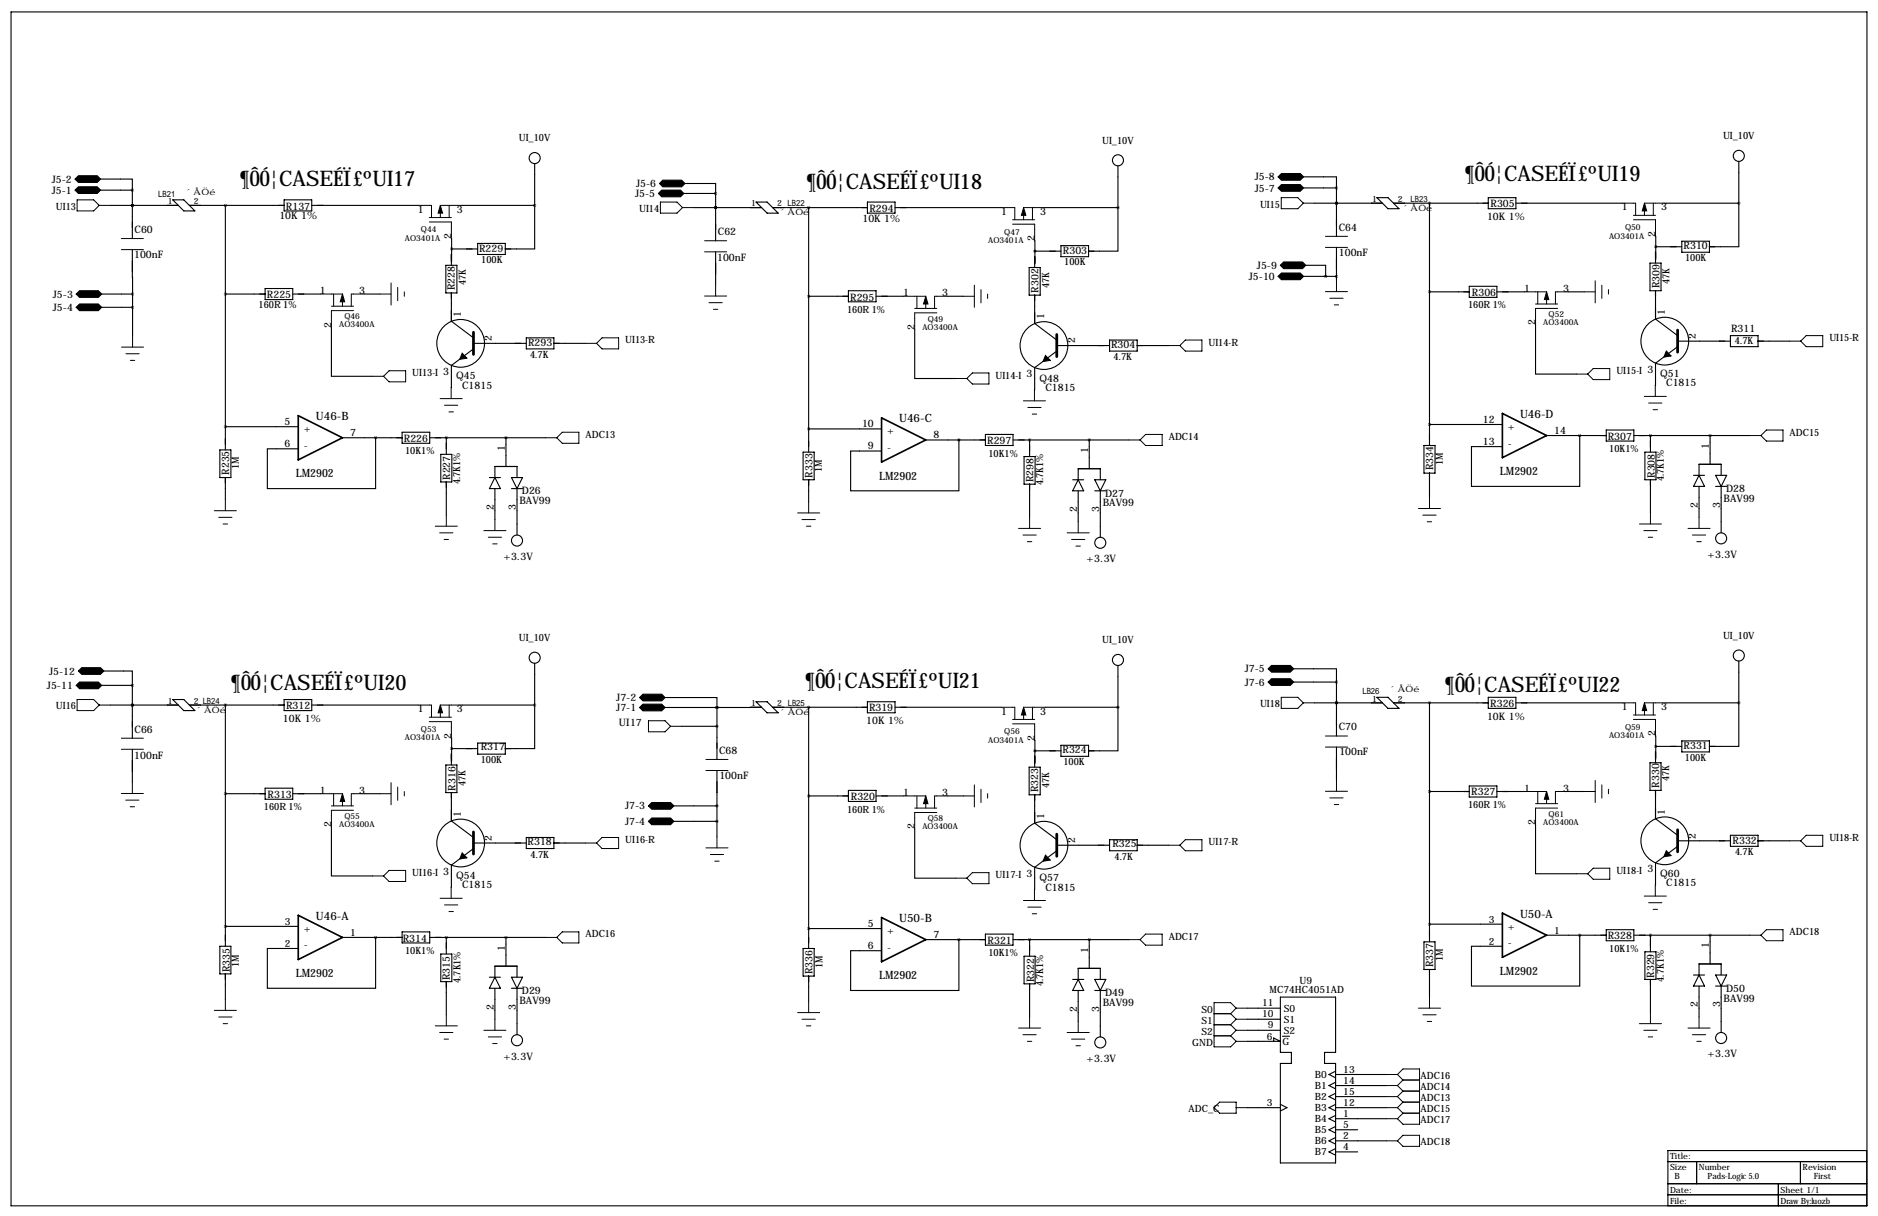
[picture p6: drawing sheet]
<svg xmlns="http://www.w3.org/2000/svg" width="432mm" height="279mm" viewBox="0 0 432 279" stroke-linecap="round" stroke-linejoin="round" font-family="sans-serif">
<g fill="none" stroke="#000" stroke-width=".25">
<path d="M2.5 2.7h426.8v274.4h-426.8zM122.9 37.6v9.6M257 38.1v9.6M399.8 37.1v9.6M23.1 41.1h7.3v2.6M23.1 43.7h7.3M25.3 47.2h15.7M30.4 47.2h.1M30.4 57.4l.1 10.2M30.4 43.7v11.1M39.7 45.9h2.6l2.5 2.6h-2.5zM43.5 47.2h21.8"/>
<path d="M51.8 47.2v56.2M65.3 45.9h6.4v2.6h-6.4zM71.7 47.2h24.5M103.8 54.8v2.4M103.8 57.2v3.8M103.8 57.2h6M106.3 47.2h16.6M109.8 55.9h6.4v2.6h-6.4zM122.9 47.2v10h-6.7M157.2 44.4h7.3M157.5 42.2h7v2.2M159.5 47.7h15.6"/>
<path d="M164.5 47.7h.1M164.5 44.4v10.9M164.5 57.9v7.6M173.8 46.4h2.6l2.5 2.6h-2.5zM177.6 47.7h21.8M185.9 47.7v56.2M199.4 46.4h6.4v2.6h-6.4zM205.8 47.7h24.5M237.9 55.3v2.4M237.9 57.7v3.8M237.9 57.7h6M240.4 47.7h16.6"/>
<path d="M243.9 56.4h6.4v2.6h-6.4zM257 47.7v10h-6.7M299.7 40.6h7.6v2.6M299.7 43.2h7.6M302.2 46.7h15.7M307.3 46.7h.1M307.3 43.2v11.1M307.3 56.8v7.7M316.6 45.4h2.5l2.6 2.6h-2.6zM320.4 46.7h21.8M328.7 46.7v55.7M342.2 45.4h6.3v2.6h-6.3z"/>
<path d="M348.5 46.7h24.5M380.6 54.3l.1 2.4M380.7 56.7l-.1 3.8M380.7 56.7h6M383.2 46.7h16.6M386.7 55.4h6.3v2.6h-6.3zM399.8 46.7v10h-6.8M23.4 70.6h7.1M23.4 67.6h7.1M30.5 67.6v9.6M51.8 67.6h9.2M61 66.3h6.3v2.5h-6.3z"/>
<path d="M67.3 67.6h6.4M76.2 75.2v11.3h9.4M83.8 67.6h3.6M102.5 61h2.6v6.3h-2.6zM103.8 67.3v6.5l5.1 3.8M108.9 78.9h12.1M121 77.6h6.4v2.6h-6.4zM127.4 78.9h7.2M185.9 68.1h9.2M195.1 66.8h6.3v2.5h-6.3zM201.4 68.1h6.4M210.3 75.7v11.3h9.5"/>
<path d="M217.9 68.1h3.6M236.6 61.5h2.6v6.3h-2.6zM237.9 67.8v6.5l5.1 3.8M243 79.4h12.1M255.1 78.1h6.4v2.6h-6.4zM261.5 79.4h7.2M299.7 63.5h5.1M300.2 61h4.6v2.5M304.8 63.5h2.5M328.7 67.1h9.1M337.8 65.8h6.4v2.5h-6.4zM344.2 67.1h6.3"/>
<path d="M353.1 74.7v11.3h9.4M360.7 67.1h3.5M379.4 60.5h2.5v6.3h-2.5zM380.6 66.8v6.5l5.1 3.8M385.7 79.7l-5.1 3.8v5M385.7 78.4h12.2M397.9 77.1h6.3v2.6h-6.3zM404.2 78.4h7.3M51.8 98h16.8M92.5 99.3h6.3v2.6h-6.3zM108.9 80.2l-5.1 3.8-.1 5.1M185.9 98.6h16.8"/>
<path d="M226.6 99.8h6.3v2.6h-6.3zM243 80.7l-5.1 3.8-.1 5.1M328.7 97.5h16.7M369.3 98.8h6.4v2.5h-6.4zM50.5 103.4h2.6v6.3h-2.6zM51.8 109.7v5.1M78.7 100.6h13.8M86.4 100.6v11.7h-24.9v-9.2h7.1M98.8 100.6h26.7M101.3 104.4h2.6v6.3h-2.6zM102.6 100.6v3.8M102.6 110.7v7.7"/>
<path d="M112.5 109.7h2.6M113.8 109.7l1.3 2.6h-2.6zM113.8 109.7v-2.5h5.1v2.5M113.8 112.3v7.1M116.3 100.6v6.6M117.6 112.3h2.5M117.6 109.7h2.5l-1.2 2.6zM118.9 112.3v10.6M184.7 103.9h2.5v6.3h-2.5zM185.9 110.2v5.1M212.9 101.1h13.7M220.5 101.1v11.7h-24.9v-9.2h7.1"/>
<path d="M232.9 101.1h26.7M235.5 104.9h2.5v6.4h-2.5zM236.7 101.1v3.8M236.7 111.3v7.6M246.6 110.2h2.6M247.9 110.2l1.3 2.6h-2.6zM247.9 110.2v-2.5h5.1v2.5M247.9 112.8v7.1M250.4 101.1v6.6M251.7 112.8h2.6M251.7 110.2h2.6l-1.3 2.6zM253 112.8v10.6"/>
<path d="M327.4 102.4h2.5v6.3h-2.5zM328.7 108.7v5.6M355.6 100.1h13.7M363.2 100.1v11.7h-24.9v-9.2h7.1M375.7 100.1h26.6M378.2 103.9h2.5v6.3h-2.5zM379.5 100.1v3.8M379.5 110.2v7.7M389.4 109.2h2.5M390.7 109.2l1.2 2.6h-2.5zM390.7 109.2v-2.5h5v2.5M390.7 111.8v7.1"/>
<path d="M393.2 100.1v6.6M394.5 111.8h2.5M394.5 109.2h2.5l-1.3 2.6zM395.7 111.8v10.6M23.4 157.5h7M23.9 154.2h6.5v3.3M30.4 157.5v12.1M122.9 152.4v9.6M257 152.9v9.6M297.4 153.7h9.9v3M297.4 156.7h9.9M307.3 156.7v12.4"/>
<path d="M399.8 151.9v9.6M25.3 162h15.7M30.4 162h.1M30.4 172.2v7.6M39.7 160.7h2.6l2.5 2.6h-2.5zM43.5 162h21.8M51.8 162v55.4M65.3 160.7h6.4v2.6h-6.4zM71.7 162h24.5M102.5 175.8h2.6v6.3h-2.6zM103.8 169.6v2.4M103.8 172v3.8"/>
<path d="M103.8 172h6M106.3 162h16.6M109.8 170.7h6.4v2.6h-6.4zM122.9 162v10h-6.7M152.9 160.3h11.9v2.3M152.9 162.6h11.9M156.7 166.9h8.1M164.8 162.6h.1M164.8 162.6v11.9M164.8 177v15.3M173.8 161.2h2.6l2.5 2.6h-2.5zM175.1 162.5l-10.3 .1"/>
<path d="M177.6 162.5h21.8M185.9 162.5v55.4M199.4 161.2h6.4v2.6h-6.4zM205.8 162.5h24.5M236.6 176.3h2.6v6.3h-2.6zM237.9 170.1v2.4M237.9 172.5v3.8M237.9 172.5h6M240.4 162.5h16.6M243.9 171.2h6.4v2.6h-6.4zM257 162.5v10h-6.7M302.2 161.5h15.7"/>
<path d="M307.3 161.5h.1M307.3 171.7v7.6M316.6 160.2h2.5l2.6 2.6h-2.6zM320.4 161.5h21.8M328.7 161.5v54.9M342.2 160.2h6.3v2.6h-6.3zM348.5 161.5h24.5M379.4 175.3h2.5v6.3h-2.5zM380.6 169.1l.1 2.4M380.7 171.5l-.1 3.8M380.7 171.5h6M383.2 161.5h16.6"/>
<path d="M386.7 170.2h6.3v2.6h-6.3zM399.8 161.5v10h-6.8M51.8 182.4h9.2M61 181.1h6.3v2.5h-6.3zM67.3 182.4h6.4M76.2 190v11.3h9.4M83.8 182.4h3.6M103.8 182.1v6.5l5.1 3.8M108.9 195l-5.1 3.8-.1 5.1M108.9 193.7h12.1M121 192.4h6.4v2.6h-6.4zM127.4 193.7h7.2"/>
<path d="M154.9 185.2h9.9M154.9 188.7h9.9M185.9 182.9h9.2M195.1 181.6h6.3v2.5h-6.3zM201.4 182.9h6.4M210.3 190.5v11.3h9.5M217.9 182.9h3.6M237.9 182.6v6.5l5.1 3.8M243 195.5l-5.1 3.8-.1 5.1M243 194.2h12.1M255.1 192.9h6.4v2.6h-6.4zM261.5 194.2h7.2"/>
<path d="M328.7 181.9h9.1M337.8 180.6h6.4v2.5h-6.4zM344.2 181.9h6.3M353.1 189.5v11.3h9.4M360.7 181.9h3.5M380.6 181.6v6.5l5.1 3.8M385.7 194.5l-5.1 3.8v5.1M385.7 193.2h12.2M397.9 191.9h6.3v2.6h-6.3zM404.2 193.2h7.3M50.5 217.4h2.6v6.4h-2.6zM51.8 212.9h16.8"/>
<path d="M78.7 215.4h13.8M86.4 215.4v11.7h-24.9v-9.2h7.1M92.5 214.1h6.3v2.6h-6.3zM98.8 215.4h26.7M101.3 219.2h2.6v6.4h-2.6zM102.6 215.4v3.8M116.3 215.4v6.6M184.7 217.9h2.5v6.4h-2.5zM185.9 213.4h16.8M212.9 215.9h13.7M220.5 215.9v11.7h-24.9v-9.2h7.1M226.6 214.6h6.3v2.6h-6.3z"/>
<path d="M232.9 215.9h26.7M235.5 219.7h2.5v6.4h-2.5zM236.7 215.9v3.8M250.4 215.9v6.6M327.4 216.4h2.5v6.4h-2.5zM328.7 212.3h16.7M355.6 214.9h13.7M363.2 214.9v11.7h-24.9v-9.2h7.1M369.3 213.6h6.4v2.6h-6.4zM375.7 214.9h26.6M378.2 218.7h2.5v6.3h-2.5zM379.5 214.9v3.8"/>
<path d="M393.2 214.9v6.6M51.8 223.8v5.8M102.6 225.6v7.6M112.5 224.5h2.6M113.8 224.5v-2.5h5.1v2.5M113.8 227.1v7.1M113.8 224.5l1.3 2.6h-2.6zM117.6 227.1h2.5M117.6 224.5h2.5l-1.2 2.6zM118.9 227.1v10.6M185.9 224.3v5.8M236.7 226.1v7.6"/>
<path d="M246.6 225h2.6M247.9 225v-2.5h5.1v2.5M247.9 227.6v7.1M247.9 225l1.3 2.6h-2.6zM251.7 227.6h2.6M251.7 225h2.6l-1.3 2.6zM253 227.6v10.7M286.8 239.3h7.6l-1.5-.8v.8M286.8 231.6h7.6M286.8 234.2h7.6M286.8 236.7h7.6M294.4 229.1h12.7v12.7h-2.6v2.5h2.6v22.9h-12.7v-22.9h2.5v-2.5h-2.5z"/>
<path d="M294.9 238.1h1.6M328.7 222.8v6.3M379.5 225v7.7M389.4 224h2.5M390.7 224v-2.5h5v2.5M390.7 226.6v7.1M390.7 224l1.2 2.6h-2.5zM394.5 226.6h2.5M394.5 224h2.5l-1.3 2.6zM395.7 226.6v10.6M286.8 254.5h7.6M294.4 253.7l1.5 .8-1.5 .8"/>
<path d="M307.1 246.9h11.7M307.1 246.1l-1.5 .8 1.5 .7M307.1 249.4h11.7M307.1 248.7l-1.5 .7 1.5 .8M307.1 252h11.7M307.1 251.2l-1.5 .8 1.5 .7M307.1 254.5h11.7M307.1 253.7l-1.5 .8 1.5 .8M307.1 257h11.7M307.1 256.3l-1.5 .7 1.5 .8M307.1 259.6h5.1M307.1 258.8l-1.5 .8 1.5 .7"/>
<path d="M307.1 262.1h11.7M307.1 261.4l-1.5 .7 1.5 .8M307.1 264.7h5.1M307.1 263.9l-1.5 .8 1.5 .7M383.5 266.9h45.7M383.5 277.1v-12.7h45.7v12.7M383.5 272h45.7M383.5 274.5h45.7M390.1 266.9v5.1M408.9 272v5.1M414 266.9v5.1"/>
<circle cx="122.9" cy="36.3" r="1.27"/>
<circle cx="257" cy="36.8" r="1.27"/>
<circle cx="399.8" cy="35.8" r="1.27"/>
<circle cx="105.9" cy="78.9" r="5.5"/>
<circle cx="240" cy="79.4" r="5.5"/>
<circle cx="382.8" cy="78.4" r="5.5"/>
<circle cx="118.9" cy="124.2" r="1.27"/>
<circle cx="253" cy="124.7" r="1.27"/>
<circle cx="395.7" cy="123.7" r="1.27"/>
<circle cx="122.9" cy="151.1" r="1.27"/>
<circle cx="257" cy="151.6" r="1.27"/>
<circle cx="399.8" cy="150.6" r="1.27"/>
<circle cx="105.9" cy="193.7" r="5.5"/>
<circle cx="240" cy="194.2" r="5.5"/>
<circle cx="382.8" cy="193.2" r="5.5"/>
<circle cx="118.9" cy="239" r="1.27"/>
<circle cx="253" cy="239.5" r="1.27"/>
<circle cx="395.7" cy="238.5" r="1.27"/>
</g>
<g fill="none" stroke="#000" stroke-width=".23">
<path d="M17.7 45.9h3.8l1.3 1.3-1.3 1.3h-3.8zM22.8 47.2h2.5M27.9 54.8h5.1M27.9 57.4h5.1M96.2 47.2h3v2.8M98.7 50h5.1M98.7 51h5.1v3.8M101.2 48.5v1.5M101.2 47.2h5.1M103.3 47.2v2.8M151.8 46.4h3.9l1.2 1.3-1.2 1.3h-3.9zM156.9 47.7h2.6"/>
<path d="M162 55.3h5.1M162 57.9h5.1M230.3 47.7h3v2.8M232.8 50.5h5.1M232.8 51.5h5.1v3.8M235.4 49v1.5M235.4 47.7h5M237.4 47.7v2.8M294.6 45.4h3.8l1.3 1.3-1.3 1.3h-3.8zM299.7 46.7h2.5M304.7 54.3h5.1M304.7 56.8h5.1"/>
<path d="M373 46.7h3.1v2.8M375.6 50.5h5v3.8M375.6 49.5h5M378.1 48v1.5M378.1 46.7h5.1M380.1 46.7v2.8M27.9 79.8h5.1M30.5 77.2v2.6M73.7 67.6h5M76.2 70.4h5.1M76.7 67.6v2.8M78.7 68.8v1.6"/>
<path d="M81.3 71.4h-5.1v3.8M83.8 67.6h-3v2.8M87.4 67.6h2.5M89.9 65v5.1M91.4 66v3.1M93 67.1v1M134.6 78.9h2.6M138.4 77.6h3.8v2.6h-3.8l-1.2-1.3zM162 68h5.1M163 69.5h3.1M164 71.1h1M164.5 65.5v2.5"/>
<path d="M207.8 68.1h5.1M210.3 70.9h5.1M210.8 68.1v2.8M212.9 69.3v1.6M215.4 71.9h-5.1v3.8M217.9 68.1h-3v2.8M221.5 68.1h2.5M224 65.5v5.1M225.6 66.5v3.1M227.1 67.6v1M268.7 79.4h2.6M272.5 78.1h3.9v2.6h-3.9l-1.2-1.3z"/>
<path d="M304.7 67h5.1M305.8 68.5h3M306.8 70.1h1M307.3 64.5v2.5M350.5 67.1h5.1M353.1 69.8h5M353.6 67.1v2.7M355.6 68.3v1.5M358.1 70.9h-5v3.8M360.7 67.1h-3.1v2.7M364.2 67.1h2.6M366.8 64.5v5.1"/>
<path d="M368.3 65.5v3.1M369.8 66.5v1.1M411.5 78.4h2.5M415.3 77.1h3.8v2.6h-3.8l-1.3-1.3zM29 81.3h3M30 82.8h1M85.6 86.5h2.6M89.5 85.2h3.8v2.5h-3.8l-1.3-1.2zM101.2 91.6h5.1M102.2 93.1h3.1M103.2 94.6h1M103.7 89.1v2.5"/>
<path d="M129.3 99.3h3.8v2.6h-3.8l-1.3-1.3zM219.8 87h2.5M223.6 85.7h3.8v2.5h-3.8l-1.3-1.2zM235.3 92.1h5.1M236.3 93.6h3.1M237.3 95.1h1.1M237.8 89.6v2.5M362.5 86h2.5M366.3 84.7h3.8v2.5h-3.8l-1.3-1.2zM378.1 91.1h5M379.1 92.6h3M380.1 94.1h1"/>
<path d="M380.6 88.5v2.6M406.1 98.8h3.9v2.5h-3.9l-1.2-1.2zM49.3 117.3h5.1M50.3 118.9h3M51.8 114.8v2.5M102.6 118.4v2.5M113.8 119.4v2.5M125.5 100.6h2.5M183.4 117.9h5.1M184.4 119.4h3.1M185.9 115.3v2.6M236.7 118.9v2.5"/>
<path d="M247.9 119.9v2.5M259.6 101.1h2.5M262.1 101.1l1.3-1.3h3.8v2.6h-3.8zM326.1 116.8h5.1M327.2 118.4h3M328.2 119.9h1M328.7 114.3v2.5M379.5 117.9v2.5M390.7 118.9v2.5M402.3 100.1h2.6M51.3 120.4h1M100.1 120.9h5.1"/>
<path d="M101.1 122.4h3M102.1 124h1M111.3 121.9h5M112.3 123.4h3M113.3 125h1M185.4 120.9h1M234.2 121.4h5.1M235.2 122.9h3.1M236.2 124.5h1M245.4 122.4h5M246.4 124h3M247.4 125.5h1"/>
<path d="M376.9 120.4h5.1M378 121.9h3M379 123.4h1M388.1 121.4h5.1M389.1 122.9h3.1M390.1 124.5h1.1M17.7 160.7h3.8l1.3 1.3-1.3 1.3h-3.8zM22.8 162h2.5M27.9 169.6h5.1M27.9 172.2h5.1M30.4 179.8v2.5M89.9 179.8v5.1"/>
<path d="M96.2 162h3v2.8M98.7 165.8h5.1v3.8M98.7 164.8h5.1M101.2 163.3v1.5M101.2 162h5.1M103.3 162v2.8M149.1 165.6h3.8l1.3 1.3-1.3 1.2h-3.8zM154.2 166.9h2.5M162.3 174.5h5.1M162.3 177h5.1M230.3 162.5h3v2.8M232.8 166.3h5.1v3.8"/>
<path d="M232.8 165.3h5.1M235.4 163.8v1.5M235.4 162.5h5M237.4 162.5v2.8M294.6 160.2h3.8l1.3 1.3-1.3 1.3h-3.8zM299.7 161.5h2.5M304.7 169.1h5.1M304.7 171.7h5.1M307.3 179.3v2.5M366.8 179.3v5.1M373 161.5h3.1v2.8M375.6 165.3h5v3.8"/>
<path d="M375.6 164.3h5M378.1 162.8v1.5M378.1 161.5h5.1M380.1 161.5v2.8M27.9 182.3h5.1M28.9 183.8h3.1M29.9 185.4h1M73.7 182.4h5M76.2 185.2h5.1M76.7 182.4v2.8M78.7 183.6v1.6M81.3 186.2h-5.1v3.8"/>
<path d="M83.8 182.4h-3v2.8M87.4 182.4h2.5M91.4 180.8v3.1M93 181.9v1M134.6 193.7h2.6M137.2 193.7l1.2-1.3h3.8v2.6h-3.8zM162.3 194.8h5.1M163.3 196.3h3.1M164.3 197.9h1.1M164.8 192.3v2.5M207.8 182.9h5.1M210.3 185.7h5.1"/>
<path d="M210.8 182.9v2.8M212.9 184.1v1.6M215.4 186.7h-5.1v3.8M217.9 182.9h-3v2.8M221.5 182.9h2.5M224 180.3v5.1M225.6 181.4v3M227.1 182.4v1M268.7 194.2h2.6M272.5 192.9h3.9v2.6h-3.9l-1.2-1.3zM304.7 181.8h5.1M305.8 183.3h3"/>
<path d="M306.8 184.9h1M350.5 181.9h5.1M353.1 184.7h5M353.6 181.9v2.8M355.6 183.1v1.6M358.1 185.7h-5v3.8M360.7 181.9h-3.1v2.8M364.2 181.9h2.6M366.3 199.5h3.8v2.5h-3.8l-1.3-1.2zM368.3 180.3v3.1M369.8 181.4v1M411.5 193.2h2.5"/>
<path d="M415.3 191.9h3.8v2.6h-3.8l-1.3-1.3zM85.6 201.3h2.6M88.2 201.3l1.3-1.3h3.8v2.5h-3.8zM101.2 206.4h5.1M102.2 207.9h3.1M103.2 209.4h1M103.7 203.9v2.5M125.5 215.4h2.5M128 215.4l1.3-1.3h3.8v2.6h-3.8zM219.8 201.8h2.5M222.3 201.8l1.3-1.3h3.8v2.5h-3.8zM235.3 206.9h5.1"/>
<path d="M236.3 208.4h3.1M237.3 210h1.1M237.8 204.4v2.5M259.6 215.9h2.5M262.1 215.9l1.3-1.3h3.8v2.6h-3.8zM362.5 200.8h2.5M378.1 205.9h5M379.1 207.4h3M380.1 208.9h1M380.6 203.4v2.5M402.3 214.9h2.6M406.1 213.6h3.9v2.6h-3.9l-1.2-1.3z"/>
<path d="M49.3 232.2h5.1M50.3 233.7h3M51.3 235.2h1M51.8 229.6v2.6M100.1 235.7h5.1M101.1 237.2h3M102.1 238.8h1M102.6 233.2v2.5M111.3 236.7h5M112.3 238.3h3M113.3 239.8h1M113.8 234.2v2.5"/>
<path d="M183.4 232.7h5.1M184.4 234.2h3.1M185.4 235.7h1M185.9 230.1v2.6M234.2 236.2h5.1M235.2 237.7h3.1M236.2 239.3h1M236.7 233.7v2.5M245.4 237.2h5M246.4 238.8h3M247.9 234.7v2.5M279.1 232.9h3.9"/>
<path d="M279.1 235.5h3.9M279.1 238h3.9M283 232.9l1.2 1.3M283 235.5l1.2 1.2M283 238l1.2 1.3M284.2 236.7h2.6M284.2 239.3h2.6M284.2 234.2h2.6M284.2 231.6h2.6M284.2 231.6l-1.2 1.3M284.2 231.6l-1.2-1.2h-3.9v10.1h3.9l1.2-1.2M284.2 234.2l-1.2 1.3"/>
<path d="M284.2 236.7l-1.2 1.3M326.1 231.6h5.1M327.2 233.2h3M328.2 234.7h1M328.7 229.1v2.5M376.9 235.2h5.1M378 236.7h3M379 238.3h1M379.5 232.7v2.5M388.1 236.2h5.1M389.1 237.7h3.1M390.1 239.3h1.1"/>
<path d="M390.7 233.7v2.5M247.4 240.3h1M280.4 253.2h3.8v2.6h-3.8l-1.3-1.3zM284.2 254.5h2.6M318.8 254.5h2.5M318.8 246.9h2.5M318.8 249.4h2.5M318.8 252h2.5M318.8 257h2.5M321.3 246.9l1.3 1.3M321.3 246.9l1.3-1.3h3.8v12.7h-3.8l-1.3-1.3M321.3 249.4l1.3 1.3"/>
<path d="M321.3 252l1.3 1.2M321.3 254.5l1.3 1.3M322.6 253.2h3.8M322.6 255.8h3.8M322.6 248.2h3.8M322.6 250.7h3.8M322.6 248.2l-1.3 1.2M322.6 250.7l-1.3 1.3M322.6 253.2l-1.3 1.3M322.6 255.8l-1.3 1.2M318.8 262.1h2.5M321.3 262.1l1.3-1.2h3.8v2.5h-3.8z"/>
</g>
<path d="M68.6 95.5l10.1 5.1-10.1 5.1zM202.7 96l10.2 5.1-10.2 5.1zM345.4 95l10.2 5.1-10.2 5.1zM68.6 210.3l10.1 5.1-10.1 5.1zM202.7 210.8l10.2 5.1-10.2 5.1zM345.4 209.8l10.2 5.1-10.2 5.1z" fill="none" stroke="#000" stroke-width=".38"/>
<path d="M101.2 47.2l.6 1.8h-1.1zM235.4 47.7l.5 1.8h-1.1zM378.1 46.7l.5 1.8h-1zM78.7 67.6l.5 1.7h-1zM212.9 68.1l.5 1.7h-1.1zM355.6 67.1l.5 1.7h-1zM101.2 162l.6 1.8h-1.1zM235.4 162.5l.5 1.8h-1.1zM378.1 161.5l.5 1.8h-1zM78.7 182.4l.5 1.7h-1zM212.9 182.9l.5 1.8h-1.1zM355.6 181.9l.5 1.7h-1z" fill="#000" stroke="#000" stroke-width=".23"/>
<path d="M108.9 76.4v5M243 76.9v5M385.7 75.8v5.1M108.9 191.2v5M243 191.7v5M385.7 190.7v5" fill="none" stroke="#000" stroke-width=".63"/>
<g fill="#000" stroke="#000" stroke-width=".25">
<path d="M18 42.9h4.4l.7 .8-.7 .7h-4.4l-.7-.7zM18 40.4h4.4l.7 .7-.7 .8h-4.4l-.7-.8zM151.4 44.4l.7-.7h4.4l.7 .7-.7 .8h-4.4zM152.4 41.4h4.3l.8 .8-.8 .7h-4.3l-.8-.7zM293.9 43.2l.7-.8h4.4l.7 .8-.7 .7h-4.4zM293.9 40.6l.7-.7h4.4l.7 .7-.7 .8h-4.4zM18.3 66.8h4.3l.8 .8-.8 .7h-4.3l-.8-.7zM17.5 70.6l.8-.8h4.3l.8 .8-.8 .8h-4.3zM293.9 63.5l.7-.8h4.4l.7 .8-.7 .8h-4.4zM294.4 61l.7-.8h4.4l.7 .8-.7 .7h-4.4zM106.3 81.2l1 1.1-1.6 .2zM240.4 81.7l1.1 1.1-1.7 .3z"/>
<path d="M383.1 80.7l1.1 1.1-1.6 .2zM18.3 156.7h4.3l.8 .8-.8 .7h-4.3l-.8-.7zM18.8 153.4h4.3l.8 .8-.8 .7h-4.3l-.8-.7zM292.4 152.9h4.3l.7 .8-.7 .7h-4.3l-.8-.7zM292.4 156h4.3l.7 .7-.7 .8h-4.3l-.8-.8zM147.1 162.6l.7-.8h4.3l.8 .8-.8 .7h-4.3zM147.1 160.3l.7-.8h4.3l.8 .8-.8 .7h-4.3zM106.3 196l1 1.1-1.6 .3zM149.9 184.4h4.3l.7 .8-.7 .7h-4.3l-.8-.7zM149.9 188h4.3l.7 .7-.7 .8h-4.3l-.8-.8zM240.4 196.5l1.1 1.1-1.7 .3zM383.1 195.5l1.1 1.1-1.6 .2z"/>
</g>
<path d="M30.4 47.2a.05 .05 0 0 0 .1 0 .05 .05 0 0 0-.1 0zM103.8 57.2a.05 .05 0 0 0 .1 0 .05 .05 0 0 0-.1 0zM122.9 47.2a.05 .05 0 0 0 .1 0 .05 .05 0 0 0-.1 0zM116.3 100.6a.05 .05 0 0 0 .1 0 .05 .05 0 0 0-.1 0zM86.3 100.6a.05 .05 0 0 0 .1 0 .05 .05 0 0 0-.1 0zM164.5 47.7a.05 .05 0 0 0 .1 0 .05 .05 0 0 0-.1 0zM237.9 57.7a.05 .05 0 0 0 .1 0 .05 .05 0 0 0-.1 0zM257 47.7a.05 .05 0 0 0 .1 0 .05 .05 0 0 0-.1 0zM185.9 47.7a.05 .05 0 0 0 .1 0 .05 .05 0 0 0-.1 0zM185.9 68.1a.05 .05 0 0 0 .1 0 .05 .05 0 0 0-.1 0zM185.9 98.6a.05 .05 0 0 0 .1 0 .05 .05 0 0 0-.1 0zM236.7 101.1a.05 .05 0 0 0 .1 0 .05 .05 0 0 0-.1 0zM250.4 101.1a.05 .05 0 0 0 .1 0 .05 .05 0 0 0-.1 0zM220.4 101.1a.05 .05 0 0 0 .1 0 .05 .05 0 0 0-.1 0zM30.4 162a.05 .05 0 0 0 .1 0 .05 .05 0 0 0-.1 0zM103.8 172a.05 .05 0 0 0 .1 0 .05 .05 0 0 0-.1 0zM122.9 162a.05 .05 0 0 0 .1 0 .05 .05 0 0 0-.1 0zM116.3 215.4a.05 .05 0 0 0 .1 0 .05 .05 0 0 0-.1 0zM86.3 215.4a.05 .05 0 0 0 .1 0 .05 .05 0 0 0-.1 0zM237.9 172.5a.05 .05 0 0 0 .1 0 .05 .05 0 0 0-.1 0zM257 162.5a.05 .05 0 0 0 .1 0 .05 .05 0 0 0-.1 0zM185.9 162.5a.05 .05 0 0 0 .1 0 .05 .05 0 0 0-.1 0zM185.9 182.9a.05 .05 0 0 0 .1 0 .05 .05 0 0 0-.1 0zM185.9 213.4a.05 .05 0 0 0 .1 0 .05 .05 0 0 0-.1 0zM236.7 215.9a.05 .05 0 0 0 .1 0 .05 .05 0 0 0-.1 0zM250.4 215.9a.05 .05 0 0 0 .1 0 .05 .05 0 0 0-.1 0zM220.4 215.9a.05 .05 0 0 0 .1 0 .05 .05 0 0 0-.1 0zM164.8 166.9a.05 .05 0 0 0 .1 0 .05 .05 0 0 0-.1 0zM30.4 47.2a.05 .05 0 0 0 .1 0 .05 .05 0 0 0-.1 0zM30.4 43.7a.05 .05 0 0 0 .1 0 .05 .05 0 0 0-.1 0zM164.5 47.7a.05 .05 0 0 0 .1 0 .05 .05 0 0 0-.1 0zM164.5 44.5a.05 .05 0 0 0 .1 0 .05 .05 0 0 0-.1 0zM30.4 162a.05 .05 0 0 0 .1 0 .05 .05 0 0 0-.1 0zM30.4 157.5a.05 .05 0 0 0 .1 0 .05 .05 0 0 0-.1 0zM164.8 162.6a.05 .05 0 0 0 .1 0 .05 .05 0 0 0-.1 0zM164.8 162.6a.05 .05 0 0 0 .1 0 .05 .05 0 0 0-.1 0zM164.8 188.7a.05 .05 0 0 0 .1 0 .05 .05 0 0 0-.1 0zM164.8 185.2a.05 .05 0 0 0 .1 0 .05 .05 0 0 0-.1 0z" fill="#000" stroke="#000" stroke-width=".63"/>
<g font-size="4.9">
<text x="336.8" y="41.7">¶ÔÓ¦CASEÉÏ£ºUI19</text>
<text x="55.1" y="42.7">¶ÔÓ¦CASEÉÏ£ºUI17</text>
<text x="185.4" y="43.4">¶ÔÓ¦CASEÉÏ£ºUI18</text>
<text x="53.1" y="158.5">¶ÔÓ¦CASEÉÏ£ºUI20</text>
<text x="185.2" y="158">¶ÔÓ¦CASEÉÏ£ºUI21</text>
<text x="332.2" y="159">¶ÔÓ¦CASEÉÏ£ºUI22</text>
</g>
<g font-size="2.6">
<text x="72.6" y="96.5">U46-B</text>
<text x="206.8" y="97">U46-C</text>
<text x="349.5" y="96">U46-D</text>
<text x="68" y="109.7">LM2902</text>
<text x="202.1" y="110.2">LM2902</text>
<text x="344.9" y="109.2">LM2902</text>
<text x="72.6" y="211.3">U46-A</text>
<text x="206.8" y="211.8">U50-B</text>
<text x="349.5" y="210.8">U50-A</text>
<text x="68" y="224.5">LM2902</text>
<text x="202.1" y="225">LM2902</text>
<text x="344.9" y="224">LM2902</text>
</g>
<g font-size="2.4">
<text x="11.9" y="42">J5-2</text>
<text x="288.5" y="41.5">J5-8</text>
<text x="11.9" y="44.5">J5-1</text>
<text x="146" y="45.3">J5-5</text>
<text x="146.3" y="43">J5-6</text>
<text x="288.5" y="44">J5-7</text>
<text x="342.7" y="47.7">R305</text>
<text x="30.9" y="53.5">C60</text>
<text x="64.2" y="50.4">10K 1%</text>
<text x="65.7" y="48.2">R137</text>
<text x="96.1" y="48.9">1</text>
<text x="105.1" y="48.9">3</text>
<text x="198.3" y="51">10K 1%</text>
<text x="199.9" y="48.7">R294</text>
<text x="230.2" y="49.4">1</text>
<text x="239.2" y="49.4">3</text>
<text x="307.8" y="53">C64</text>
<text x="341.9" y="50.6">10K 1%</text>
<text x="372.9" y="48.3">1</text>
<text x="381.9" y="48.3">3</text>
<text x="30.8" y="59.3">100nF</text>
<text x="103.8" y="54.9" transform="rotate(-90 103.8 54.9)">2</text>
<text x="110.1" y="57.8">R229</text>
<text x="164.9" y="60">100nF</text>
<text x="165" y="54.1">C62</text>
<text x="237.9" y="55.4" transform="rotate(-90 237.9 55.4)">2</text>
<text x="244.4" y="58.4">R303</text>
<text x="307.8" y="58.8">100nF</text>
<text x="380.6" y="54.4" transform="rotate(-90 380.6 54.4)">2</text>
<text x="387.1" y="57.2">R310</text>
<text x="287.1" y="64.3">J5-10</text>
<text x="289" y="61.8">J5-9</text>
<text x="12.1" y="68.4">J5-3</text>
<text x="12.1" y="71.4">J5-4</text>
<text x="61.4" y="68.6">R225</text>
<text x="73.6" y="67.6">1</text>
<text x="82.5" y="67.6">3</text>
<text x="104.6" y="66.7" transform="rotate(-90 104.6 66.7)">R228</text>
<text x="195.5" y="69.1">R295</text>
<text x="207.7" y="68.1">1</text>
<text x="216.7" y="68.1">3</text>
<text x="238.8" y="67.2" transform="rotate(-90 238.8 67.2)">R302</text>
<text x="338.4" y="68">R306</text>
<text x="350.4" y="67.1">1</text>
<text x="359.4" y="67.1">3</text>
<text x="381.6" y="66.3" transform="rotate(-90 381.6 66.3)">R309</text>
<text x="76.2" y="75.3" transform="rotate(-90 76.2 75.3)">2</text>
<text x="106" y="72.9" transform="rotate(-90 106 72.9)">1</text>
<text x="210.3" y="75.8" transform="rotate(-90 210.3 75.8)">2</text>
<text x="240.1" y="73.4" transform="rotate(-90 240.1 73.4)">1</text>
<text x="353.1" y="74.8" transform="rotate(-90 353.1 74.8)">2</text>
<text x="382.8" y="72.4" transform="rotate(-90 382.8 72.4)">1</text>
<text x="389.9" y="77.9" transform="rotate(-90 389.9 77.9)">2</text>
<text x="398" y="76.4">R311</text>
<text x="113.1" y="78.4" transform="rotate(-90 113.1 78.4)">2</text>
<text x="121.4" y="79.6">R293</text>
<text x="247.2" y="78.9" transform="rotate(-90 247.2 78.9)">2</text>
<text x="255.5" y="79.9">R304</text>
<text x="104.9" y="87.2">Q45</text>
<text x="106.3" y="89.3">C1815</text>
<text x="239" y="87.7">Q48</text>
<text x="240.4" y="89.8">C1815</text>
<text x="381.7" y="86.7">Q51</text>
<text x="383.1" y="88.8">C1815</text>
<text x="65.4" y="97.7">5</text>
<text x="80.5" y="100.2">7</text>
<text x="92.9" y="101.5">R226</text>
<text x="198.2" y="98.2">10</text>
<text x="214.6" y="100.7">8</text>
<text x="340.9" y="97.2">12</text>
<text x="357.4" y="99.7">14</text>
<text x="369.7" y="101">R307</text>
<text x="65.4" y="102.8">6</text>
<text x="116.1" y="103.6" transform="rotate(-90 116.1 103.6)">1</text>
<text x="199.6" y="103.3">9</text>
<text x="227" y="102">R297</text>
<text x="250.2" y="104.1" transform="rotate(-90 250.2 104.1)">1</text>
<text x="340.9" y="102.3">13</text>
<text x="392.9" y="103.1" transform="rotate(-90 392.9 103.1)">1</text>
<text x="52.7" y="109.1" transform="rotate(-90 52.7 109.1)">R235</text>
<text x="103.5" y="110.3" transform="rotate(-90 103.5 110.3)">R227</text>
<text x="120" y="113.6">D26</text>
<text x="186.8" y="109.8" transform="rotate(-90 186.8 109.8)">R333</text>
<text x="237.6" y="110.8" transform="rotate(-90 237.6 110.8)">R298</text>
<text x="329.5" y="108" transform="rotate(-90 329.5 108)">R334</text>
<text x="380.5" y="109.8" transform="rotate(-90 380.5 109.8)">R308</text>
<text x="396.9" y="113.1">D28</text>
<text x="113.5" y="117.2" transform="rotate(-90 113.5 117.2)">2</text>
<text x="118.6" y="117.2" transform="rotate(-90 118.6 117.2)">3</text>
<text x="119.4" y="115.9">BAV99</text>
<text x="247.6" y="117.7" transform="rotate(-90 247.6 117.7)">2</text>
<text x="252.7" y="117.7" transform="rotate(-90 252.7 117.7)">3</text>
<text x="253.6" y="116.4">BAV99</text>
<text x="254.1" y="114.1">D27</text>
<text x="390.4" y="116.7" transform="rotate(-90 390.4 116.7)">2</text>
<text x="395.5" y="116.7" transform="rotate(-90 395.5 116.7)">3</text>
<text x="396.3" y="115.4">BAV99</text>
<text x="115.7" y="128.7">+3.3V</text>
<text x="249.8" y="129.2">+3.3V</text>
<text x="392.6" y="128.2">+3.3V</text>
<text x="11.3" y="155">J5-12</text>
<text x="286.2" y="154.5">J7-5</text>
<text x="10.8" y="158.3">J5-11</text>
<text x="141.7" y="161.1">J7-2</text>
<text x="286.2" y="157.5">J7-6</text>
<text x="65" y="165.9">10K 1%</text>
<text x="65.8" y="162.9">R312</text>
<text x="96.1" y="163.7">1</text>
<text x="105.1" y="163.7">3</text>
<text x="141.7" y="163.4">J7-1</text>
<text x="142.3" y="166.9">UI17</text>
<text x="199.2" y="166.4">10K 1%</text>
<text x="199.8" y="163.5">R319</text>
<text x="230.2" y="164.2">1</text>
<text x="239.2" y="164.2">3</text>
<text x="307.8" y="167.8">C70</text>
<text x="341.9" y="165.4">10K 1%</text>
<text x="342.7" y="162.5">R326</text>
<text x="372.9" y="163.2">1</text>
<text x="381.9" y="163.2">3</text>
<text x="30.9" y="168.4">C66</text>
<text x="103.8" y="169.7" transform="rotate(-90 103.8 169.7)">2</text>
<text x="110.6" y="172.3">R317</text>
<text x="165.4" y="173.2">C68</text>
<text x="237.9" y="170.2" transform="rotate(-90 237.9 170.2)">2</text>
<text x="244.3" y="172.9">R324</text>
<text x="307.9" y="173.6">100nF</text>
<text x="380.6" y="169.2" transform="rotate(-90 380.6 169.2)">2</text>
<text x="387.1" y="172.1">R331</text>
<text x="30.9" y="174.3">100nF</text>
<text x="165.4" y="179.1">100nF</text>
<text x="61.5" y="183.4">R313</text>
<text x="73.6" y="182.4">1</text>
<text x="82.5" y="182.4">3</text>
<text x="104.7" y="181.7" transform="rotate(-90 104.7 181.7)">R316</text>
<text x="143.7" y="186">J7-3</text>
<text x="195.6" y="183.9">R320</text>
<text x="207.7" y="182.9">1</text>
<text x="216.7" y="182.9">3</text>
<text x="238.7" y="182.1" transform="rotate(-90 238.7 182.1)">R323</text>
<text x="338.3" y="182.8">R327</text>
<text x="350.4" y="181.9">1</text>
<text x="359.4" y="181.9">3</text>
<text x="381.5" y="181" transform="rotate(-90 381.5 181)">R330</text>
<text x="76.2" y="190.1" transform="rotate(-90 76.2 190.1)">2</text>
<text x="106" y="187.7" transform="rotate(-90 106 187.7)">1</text>
<text x="143.7" y="189.6">J7-4</text>
<text x="210.3" y="190.6" transform="rotate(-90 210.3 190.6)">2</text>
<text x="240.1" y="188.2" transform="rotate(-90 240.1 188.2)">1</text>
<text x="353.1" y="189.6" transform="rotate(-90 353.1 189.6)">2</text>
<text x="382.8" y="187.2" transform="rotate(-90 382.8 187.2)">1</text>
<text x="113.1" y="193.2" transform="rotate(-90 113.1 193.2)">2</text>
<text x="121.3" y="194.1">R318</text>
<text x="247.2" y="193.7" transform="rotate(-90 247.2 193.7)">2</text>
<text x="255.8" y="194.6">R325</text>
<text x="389.9" y="192.7" transform="rotate(-90 389.9 192.7)">2</text>
<text x="398.4" y="193.9">R332</text>
<text x="104.9" y="202">Q54</text>
<text x="239" y="202.5">Q57</text>
<text x="381.7" y="201.5">Q60</text>
<text x="383.1" y="203.6">C1815</text>
<text x="106.3" y="204.1">C1815</text>
<text x="240.4" y="204.6">C1815</text>
<text x="199.6" y="213">5</text>
<text x="214.6" y="215.5">7</text>
<text x="369.7" y="215.8">R328</text>
<text x="92.6" y="216.4">R314</text>
<text x="116.1" y="218.4" transform="rotate(-90 116.1 218.4)">1</text>
<text x="199.6" y="218.1">6</text>
<text x="227.1" y="216.9">R321</text>
<text x="250.2" y="218.9" transform="rotate(-90 250.2 218.9)">1</text>
<text x="392.9" y="217.9" transform="rotate(-90 392.9 217.9)">1</text>
<text x="52.8" y="223.4" transform="rotate(-90 52.8 223.4)">R335</text>
<text x="103.4" y="225.2" transform="rotate(-90 103.4 225.2)">R315</text>
<text x="186.8" y="223.8" transform="rotate(-90 186.8 223.8)">R336</text>
<text x="237.7" y="225.7" transform="rotate(-90 237.7 225.7)">R322</text>
<text x="329.5" y="222.2" transform="rotate(-90 329.5 222.2)">R337</text>
<text x="380.3" y="224.7" transform="rotate(-90 380.3 224.7)">R329</text>
<text x="396.9" y="227.9">D50</text>
<text x="113.5" y="232" transform="rotate(-90 113.5 232)">2</text>
<text x="118.6" y="232" transform="rotate(-90 118.6 232)">3</text>
<text x="119.4" y="230.7">BAV99</text>
<text x="120" y="228.4">D29</text>
<text x="247.6" y="232.5" transform="rotate(-90 247.6 232.5)">2</text>
<text x="252.7" y="232.5" transform="rotate(-90 252.7 232.5)">3</text>
<text x="253.6" y="231.2">BAV99</text>
<text x="254.1" y="228.9">D49</text>
<text x="390.4" y="231.5" transform="rotate(-90 390.4 231.5)">2</text>
<text x="395.5" y="231.5" transform="rotate(-90 395.5 231.5)">3</text>
<text x="396.3" y="230.2">BAV99</text>
<text x="115.7" y="243.5">+3.3V</text>
<text x="249.8" y="244">+3.3V</text>
<text x="392.6" y="243">+3.3V</text>
</g>
<g font-size="2.3">
<text x="119.3" y="32.5">UI_10V</text>
<text x="253.4" y="33">UI_10V</text>
<text x="396.2" y="32">UI_10V</text>
<text x="289.7" y="47.7">UI15</text>
<text x="12.9" y="48.2">UI13</text>
<text x="147" y="48.7">UI14</text>
<text x="387.5" y="59.9">100K</text>
<text x="107.1" y="65.4" transform="rotate(-90 107.1 65.4)">47K</text>
<text x="110.6" y="60.4">100K</text>
<text x="244.7" y="61">100K</text>
<text x="383.8" y="65.3" transform="rotate(-90 383.8 65.3)">47K</text>
<text x="59.5" y="70.8">160R 1%</text>
<text x="194.8" y="71.9">160R 1%</text>
<text x="241.2" y="66.3" transform="rotate(-90 241.2 66.3)">47K</text>
<text x="337.5" y="70.9">160R 1%</text>
<text x="121.9" y="82.1">4.7K</text>
<text x="143.8" y="78.9">UI13-R</text>
<text x="256.1" y="82.7">4.7K</text>
<text x="277.9" y="79.4">UI14-R</text>
<text x="398.9" y="79.1">4.7K</text>
<text x="420.6" y="78.4">UI15-R</text>
<text x="94.8" y="86.5">UI13-I 3</text>
<text x="228.9" y="87">UI14-I 3</text>
<text x="371.7" y="86">UI15-I 3</text>
<text x="69.8" y="99.3">+</text>
<text x="134.6" y="100.6">ADC13</text>
<text x="204" y="99.8">+</text>
<text x="268.7" y="101.1">ADC14</text>
<text x="346.7" y="98.8">+</text>
<text x="411.5" y="100.1">ADC15</text>
<text x="54.9" y="107.9" transform="rotate(-90 54.9 107.9)">1M</text>
<text x="69.8" y="103.1">-</text>
<text x="93.2" y="104.4">10K1%</text>
<text x="204" y="103.6">-</text>
<text x="227.3" y="104.9">10K1%</text>
<text x="331.8" y="106.9" transform="rotate(-90 331.8 106.9)">1M</text>
<text x="346.7" y="102.6">-</text>
<text x="370" y="103.9">10K1%</text>
<text x="105.8" y="111.3" transform="rotate(-90 105.8 111.3)">4.7K1%</text>
<text x="189" y="108.5" transform="rotate(-90 189 108.5)">1M</text>
<text x="239.8" y="111.5" transform="rotate(-90 239.8 111.5)">4.7K1%</text>
<text x="382.6" y="110.6" transform="rotate(-90 382.6 110.6)">4.7K1%</text>
<text x="119.3" y="147.3">UI_10V</text>
<text x="253.4" y="147.8">UI_10V</text>
<text x="396.2" y="146.8">UI_10V</text>
<text x="12.9" y="163">UI16</text>
<text x="289.7" y="162.5">UI18</text>
<text x="110.5" y="175.3">100K</text>
<text x="244.5" y="175.7">100K</text>
<text x="383.7" y="179.5" transform="rotate(-90 383.7 179.5)">47K</text>
<text x="387.4" y="174.9">100K</text>
<text x="107" y="180.6" transform="rotate(-90 107 180.6)">47K</text>
<text x="241.2" y="181.1" transform="rotate(-90 241.2 181.1)">47K</text>
<text x="337.5" y="185.7">160R 1%</text>
<text x="60.7" y="186.2">160R 1%</text>
<text x="194.8" y="186.7">160R 1%</text>
<text x="122" y="197.1">4.7K</text>
<text x="143.8" y="193.7">UI16-R</text>
<text x="256.3" y="197.5">4.7K</text>
<text x="277.9" y="194.2">UI17-R</text>
<text x="399" y="196.5">4.7K</text>
<text x="420.6" y="193.2">UI18-R</text>
<text x="94.8" y="201.3">UI16-I 3</text>
<text x="228.9" y="201.8">UI17-I 3</text>
<text x="371.7" y="200.8">UI18-I 3</text>
<text x="65.5" y="212.5">3</text>
<text x="69.8" y="214.1">+</text>
<text x="80.5" y="215">1</text>
<text x="134.6" y="215.4">ADC16</text>
<text x="204" y="214.6">+</text>
<text x="268.7" y="215.9">ADC17</text>
<text x="342.3" y="212">3</text>
<text x="346.7" y="213.6">+</text>
<text x="357.4" y="214.5">1</text>
<text x="411.5" y="214.9">ADC18</text>
<text x="65.5" y="217.6">2</text>
<text x="69.8" y="217.9">-</text>
<text x="93.2" y="219.2">10K1%</text>
<text x="204" y="218.4">-</text>
<text x="227.3" y="219.7">10K1%</text>
<text x="331.8" y="220.8" transform="rotate(-90 331.8 220.8)">1M</text>
<text x="342.3" y="217.1">2</text>
<text x="346.7" y="217.4">-</text>
<text x="370" y="218.7">10K1%</text>
<text x="54.9" y="222.1" transform="rotate(-90 54.9 222.1)">1M</text>
<text x="105.9" y="225.9" transform="rotate(-90 105.9 225.9)">4.7K1%</text>
<text x="189.1" y="222.5" transform="rotate(-90 189.1 222.5)">1M</text>
<text x="239.9" y="226.6" transform="rotate(-90 239.9 226.6)">4.7K1%</text>
<text x="298.8" y="226.1">U9</text>
<text x="382.6" y="225.6" transform="rotate(-90 382.6 225.6)">4.7K1%</text>
<text x="276.3" y="232.7">S0</text>
<text x="290.2" y="231.1">11</text>
<text x="290.2" y="233.7">10</text>
<text x="291.9" y="228.2">MC74HC4051AD</text>
<text x="295.1" y="232.5">S0</text>
<text x="276.3" y="235.2">S1</text>
<text x="276.3" y="237.7">S2</text>
<text x="291.3" y="238.9">6</text>
<text x="291.5" y="236.2">9</text>
<text x="295.1" y="235">S1</text>
<text x="295.1" y="237.5">S2</text>
<text x="274.1" y="240.3">GND</text>
<text x="294.9" y="240.1">G</text>
<text x="302.3" y="247.7">B0</text>
<text x="302.3" y="250.2">B1</text>
<text x="308.9" y="246.5">13</text>
<text x="308.9" y="249.1">14</text>
<text x="308.9" y="251.6">15</text>
<text x="326.6" y="247.9">ADC16</text>
<text x="326.6" y="250.4">ADC14</text>
<text x="273.3" y="255.5">ADC_C</text>
<text x="291.3" y="254.2">3</text>
<text x="302.3" y="252.8">B2</text>
<text x="302.3" y="255.3">B3</text>
<text x="302.3" y="257.9">B4</text>
<text x="308.9" y="254.2">12</text>
<text x="308.9" y="256.7">1</text>
<text x="326.6" y="253">ADC13</text>
<text x="326.6" y="255.5">ADC15</text>
<text x="302.3" y="260.4">B5</text>
<text x="302.3" y="262.9">B6</text>
<text x="308.9" y="259.2">5</text>
<text x="308.9" y="261.8">2</text>
<text x="326.6" y="258.1">ADC17</text>
<text x="326.6" y="263.1">ADC18</text>
<text x="302.3" y="265.5">B7</text>
<text x="308.9" y="264.3">4</text>
</g>
<g font-size="2">
<text x="36.4" y="45.2">LB21</text>
<text x="38.6" y="46.9">1</text>
<text x="42.7" y="44.8">´ÅÖé</text>
<text x="44.6" y="46.9">2</text>
<text x="172.7" y="47.4">1</text>
<text x="178.7" y="47.4">2 LB22</text>
<text x="315.5" y="46.4">1</text>
<text x="321.4" y="46.4">2</text>
<text x="324.3" y="46.3">LB23</text>
<text x="179.3" y="49.4">´ÅÖé</text>
<text x="322.5" y="48.4">´ÅÖé</text>
<text x="38.6" y="161.7">1</text>
<text x="44.6" y="161.7">2 LB24</text>
<text x="313.3" y="159.5">LB26</text>
<text x="315.5" y="161.2">1</text>
<text x="319.6" y="159.1">´ÅÖé</text>
<text x="321.4" y="161.2">2</text>
<text x="45.1" y="163.8">´ÅÖé</text>
<text x="172.7" y="162.3">1</text>
<text x="178.7" y="162.3">2 LB25</text>
<text x="179.3" y="164.2">´ÅÖé</text>
<text x="384" y="268.9">Size</text>
<text x="384" y="266.4">Title:</text>
<text x="390.6" y="268.9">Number</text>
<text x="414.5" y="268.9">Revision</text>
<text x="384" y="274">Date:</text>
<text x="385" y="271">B</text>
<text x="392.6" y="271">Pads-Logic 5.0</text>
<text x="409.4" y="274">Sheet 1/1</text>
<text x="417" y="271">First</text>
<text x="384" y="276.6">File:</text>
<text x="409.4" y="276.6">Draw By:luozb</text>
</g>
<g font-size="1.9">
<text x="96.8" y="53.4">Q44</text>
<text x="230.9" y="53.9">Q47</text>
<text x="373.7" y="52.9">Q50</text>
<text x="93.1" y="55.3">AO3401A</text>
<text x="227.2" y="55.8">AO3401A</text>
<text x="370" y="54.8">AO3401A</text>
<text x="78" y="75.2">AO3400A</text>
<text x="79.2" y="73.4">Q46</text>
<text x="212.1" y="75.8">AO3400A</text>
<text x="213.3" y="73.9">Q49</text>
<text x="354.8" y="74.7">AO3400A</text>
<text x="356.1" y="72.9">Q52</text>
<text x="373.7" y="167.7">Q59</text>
<text x="93.1" y="170.1">AO3401A</text>
<text x="96.8" y="168.2">Q53</text>
<text x="227.2" y="170.6">AO3401A</text>
<text x="230.9" y="168.7">Q56</text>
<text x="370" y="169.6">AO3401A</text>
<text x="78" y="190.1">AO3400A</text>
<text x="79.2" y="188.2">Q55</text>
<text x="212.1" y="190.6">AO3400A</text>
<text x="213.3" y="188.7">Q58</text>
<text x="354.8" y="189.5">AO3400A</text>
<text x="356.1" y="187.7">Q61</text>
</g>
</svg>
